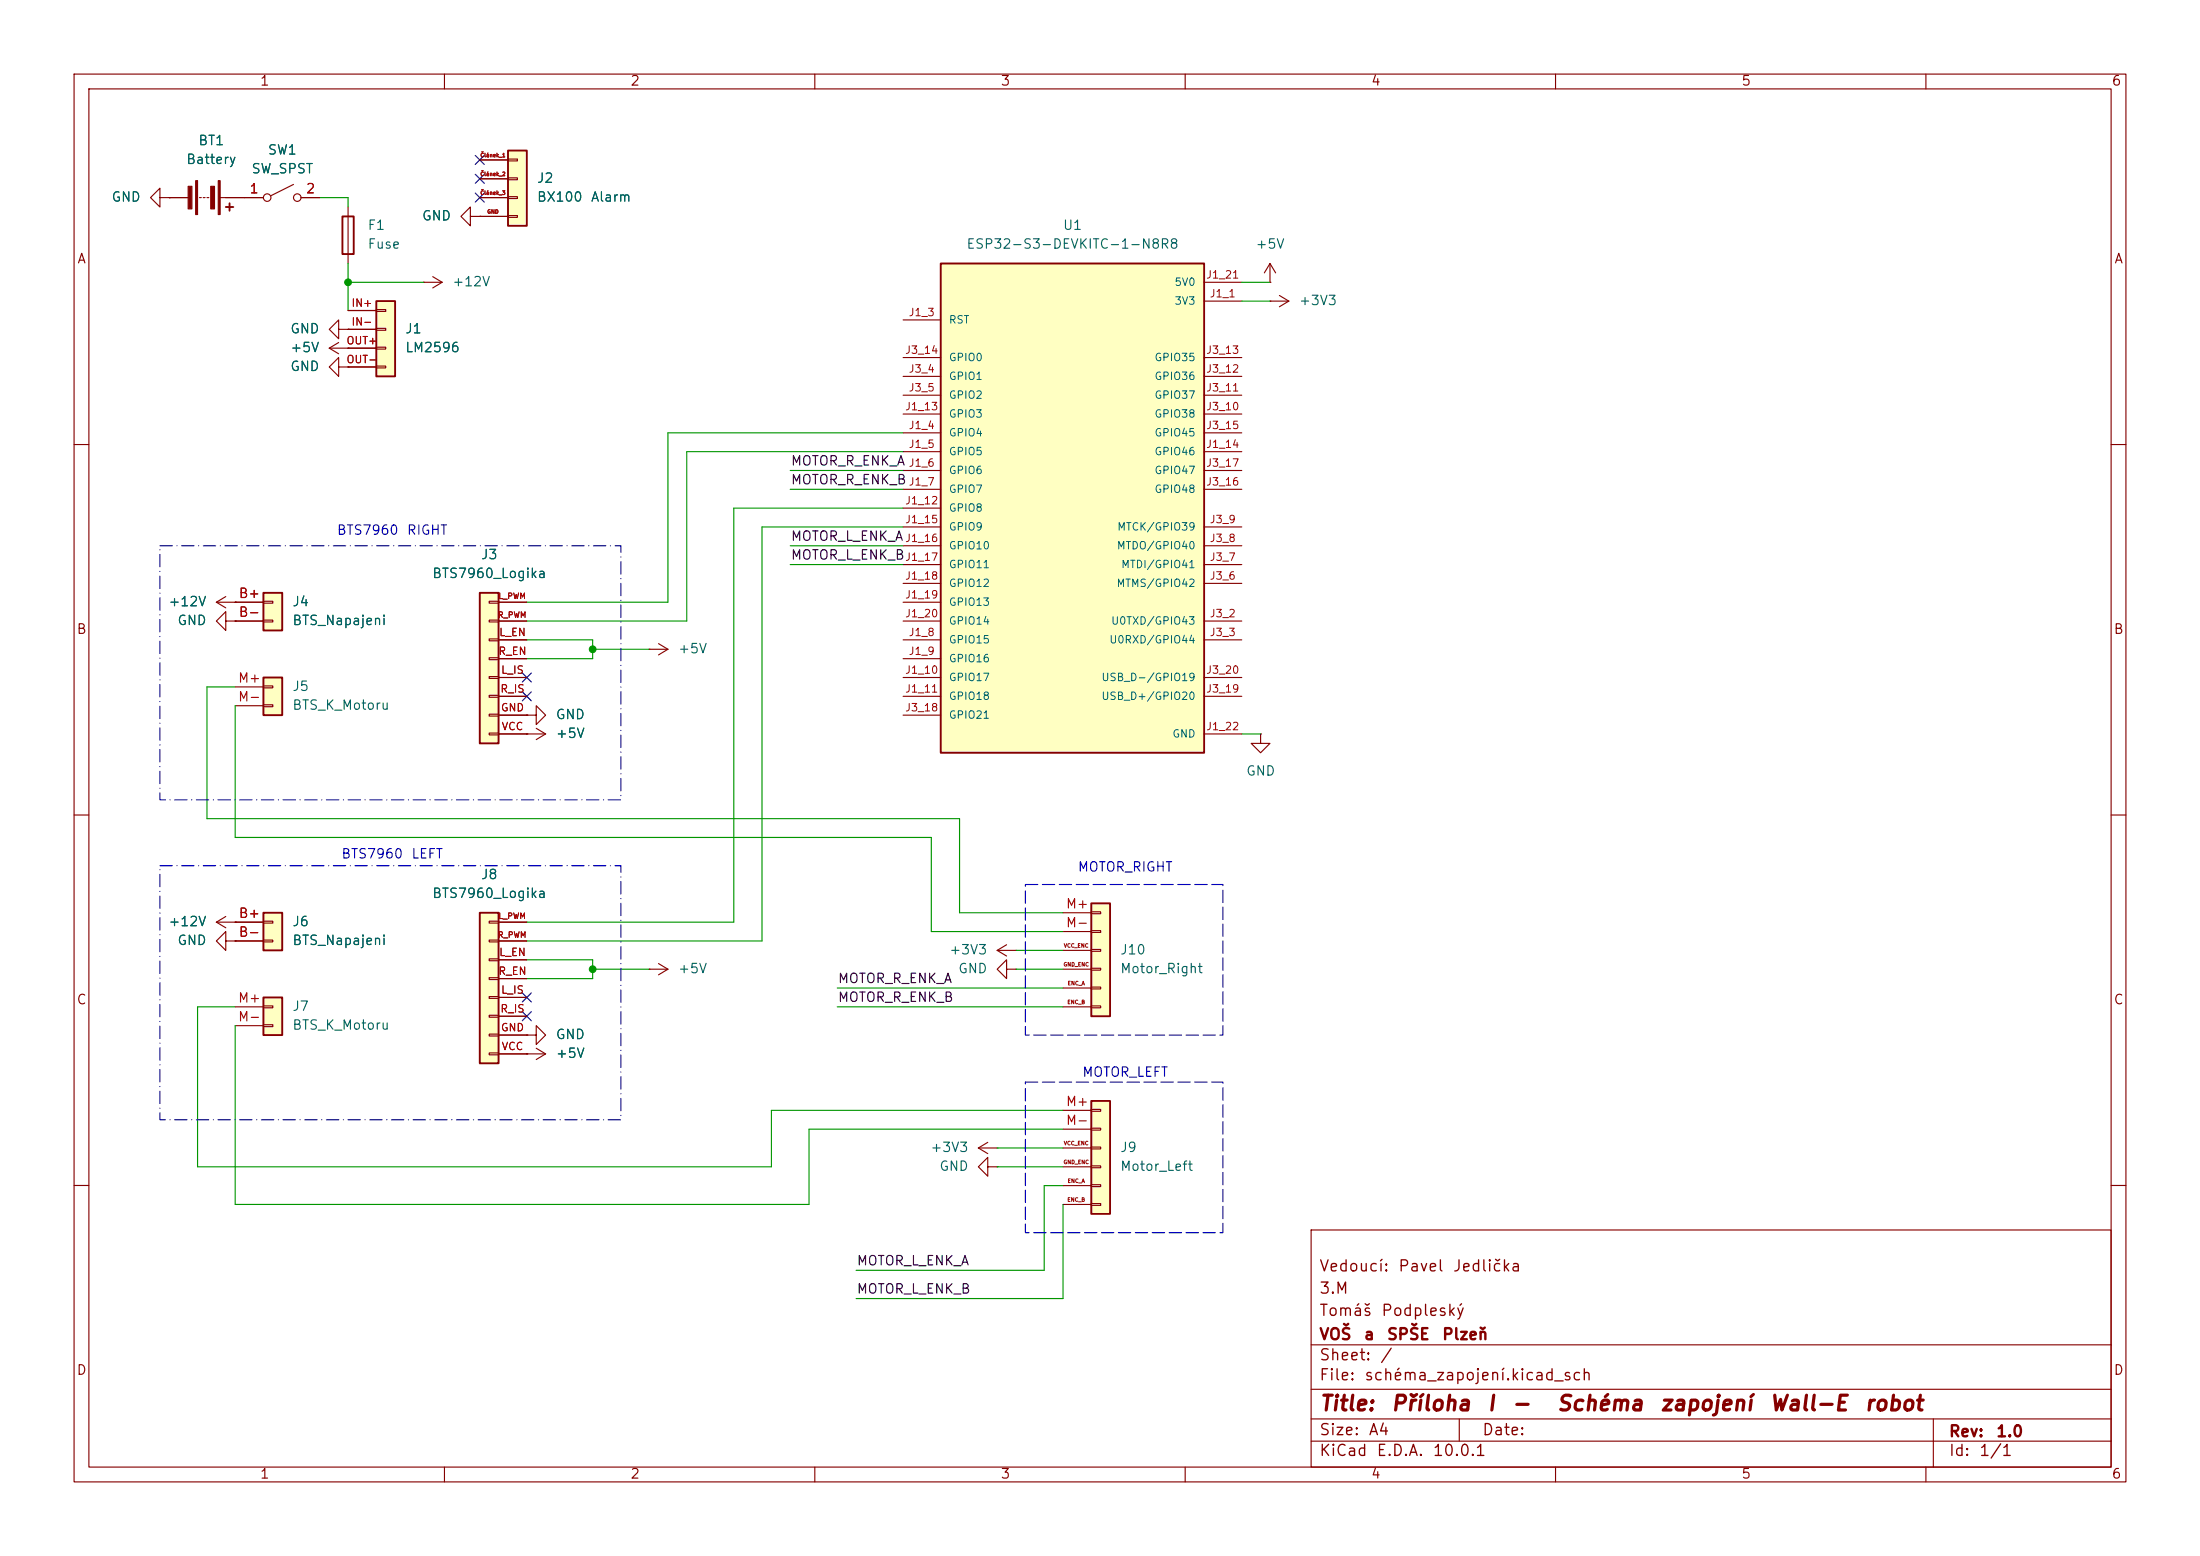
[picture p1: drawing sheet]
<svg xmlns="http://www.w3.org/2000/svg" width="297mm" height="210mm" viewBox="0 0 297 210" stroke-linecap="round" stroke-linejoin="round" font-family="sans-serif">
<g fill="none" stroke="#840000" stroke-width=".15">
<path d="M10 10h277v190h-277zM12 12h273v186h-273zM60 10v2M110 10v2M160 10v2M210 10v2M260 10v2M44.4 47l1.3 .8M44.4 47h2.6M45.7 49.5v-1.2l-1.3 1.2 1.3 1.3v-1.3h1.3M45.7 46.2l-1.3 .8M47 49.5h.1"/>
<path d="M47 47h.1M10 60h2M285 60h2M170.2 99.1v1.2h1.2l-1.2 1.3-1.3-1.3h1.3M170.2 99.1h.1M10 110h2M285 110h2M135.9 130.8v-1.3l-1.3 1.3 1.3 1.3v-1.3h1.3M137.2 130.8h.1M10 160h2M177 166h108v32h-108zM285 160h2"/>
<path d="M60 198v2M110 198v2M160 198v2M177 194.5h108M177 191.5h108M177 187.5h108M177 181.5h108M197 191.5v3M210 198v2M260 198v2M261 191.5v6.5"/>
</g>
<path d="M35.6 123.2h2.5v5.1h-2.5z" fill="#ffffc2"/>
<path d="M35.6 123.2h2.5v5.1h-2.5z" fill="none" stroke="#840000" stroke-width=".25"/>
<g fill="none" stroke="#840000" stroke-width=".15">
<path d="M21.6 26.7v-1.3l-1.3 1.3 1.3 1.2v-1.2h1.3M22.9 26.7h.1M33 26.7h2.6M39.6 24.9l-3 1.5M40.6 26.7h2.6M31.7 124.5h3.9M31.7 127h3.9M35.6 124.3h1.2v.3h-1.2zM35.6 126.9h1.2v.2h-1.2zM134.6 128.3l1.3 .7M134.6 128.3h2.6M135.9 127.5l-1.3 .8"/>
<path d="M137.2 128.3h.1"/>
<circle cx="36.1" cy="26.7" r=".51"/>
<circle cx="40.1" cy="26.7" r=".51"/>
</g>
<path d="M50.8 40.6h2.5v10.2h-2.5z" fill="#ffffc2"/>
<path d="M50.8 40.6h2.5v10.2h-2.5z" fill="none" stroke="#840000" stroke-width=".25"/>
<path d="M57.1 38.1h.1M57.1 38.1h2.6M58.4 37.3l1.3 .8M59.7 38.1l-1.3 .8M47 41.9h3.8M47 44.5h3.8M47 47h3.8M47 49.5h3.8M50.8 41.8h1.3v.2h-1.3zM50.8 44.3h1.3v.3h-1.3zM50.8 46.9h1.3v.2h-1.3zM50.8 49.4h1.3v.3h-1.3z" fill="none" stroke="#840000" stroke-width=".15"/>
<path d="M35.6 91.4h2.5v5.1h-2.5z" fill="#ffffc2"/>
<path d="M35.6 91.4h2.5v5.1h-2.5z" fill="none" stroke="#840000" stroke-width=".25"/>
<path d="M63.5 29.2v-1.3l-1.3 1.3 1.3 1.3v-1.3h1.3M64.8 29.2h.1M31.7 92.7h3.9M31.7 95.3h3.9M35.6 92.6h1.2v.2h-1.2zM35.6 95.1h1.2v.3h-1.2z" fill="none" stroke="#840000" stroke-width=".15"/>
<path d="M68.6 20.3h2.5v10.2h-2.5z" fill="#ffffc2"/>
<path d="M68.6 20.3h2.5v10.2h-2.5z" fill="none" stroke="#840000" stroke-width=".25"/>
<path d="M64.8 29.2h3.8M64.8 21.6h3.8M64.8 24.1h3.8M64.8 26.7h3.8M68.6 21.5h1.2v.2h-1.2zM68.6 24h1.2v.3h-1.2zM68.6 26.5h1.2v.3h-1.2zM68.6 29.1h1.2v.2h-1.2z" fill="none" stroke="#840000" stroke-width=".15"/>
<path d="M147.3 121.9h2.6v15.3h-2.6z" fill="#ffffc2"/>
<path d="M147.3 121.9h2.6v15.3h-2.6z" fill="none" stroke="#840000" stroke-width=".25"/>
<path d="M143.5 133.4h3.8M143.5 135.9h3.8M143.5 130.8h3.8M143.5 123.2h3.8M143.5 125.7h3.8M143.5 128.3h3.8M147.3 123.1h1.3v.2h-1.3zM147.3 125.6h1.3v.3h-1.3zM147.3 128.1h1.3v.3h-1.3zM147.3 130.7h1.3v.2h-1.3zM147.3 133.2h1.3v.3h-1.3zM147.3 135.8h1.3v.2h-1.3z" fill="none" stroke="#840000" stroke-width=".15"/>
<path d="M147.3 148.6h2.6v15.2h-2.6z" fill="#ffffc2"/>
<path d="M147.3 148.6h2.6v15.2h-2.6z" fill="none" stroke="#840000" stroke-width=".25"/>
<path d="M143.5 157.5h3.8M143.5 149.9h3.8M143.5 152.4h3.8M143.5 154.9h3.8M147.3 149.7h1.3v.3h-1.3zM147.3 152.3h1.3v.2h-1.3zM147.3 154.8h1.3v.3h-1.3zM147.3 157.4h1.3v.2h-1.3zM147.3 159.9h1.3v.2h-1.3zM143.5 160h3.8M143.5 162.6h3.8M147.3 162.4h1.3v.3h-1.3z" fill="none" stroke="#840000" stroke-width=".15"/>
<path d="M35.6 80h2.5v5.1h-2.5z" fill="#ffffc2"/>
<path d="M46.2 29.2h1.6v5.1h-1.6zM35.6 80h2.5v5.1h-2.5z" fill="none" stroke="#840000" stroke-width=".25"/>
<path d="M47 27.9v7.7M31.7 81.3h3.9M31.7 83.8h3.9M35.6 81.2h1.2v.2h-1.2zM35.6 83.7h1.2v.2h-1.2z" fill="none" stroke="#840000" stroke-width=".15"/>
<path d="M127 35.6h35.6v66h-35.6z" fill="#ffffc2"/>
<path d="M30.5 27.9h1M31 27.4v1M127 35.6h35.6v66h-35.6z" fill="none" stroke="#840000" stroke-width=".25"/>
<g fill="none" stroke="#840000" stroke-width=".15">
<path d="M22.9 26.7h2.5M26.9 26.7h.3M27.4 26.7h.3M27.9 26.7h.3M29.7 26.7h3.3M162.6 38.1h5M171.4 38.1h.1M171.4 35.6l-.7 1.2M171.4 35.6l.8 1.2M171.4 35.6v2.5M172.7 39.9l1.3 .7M45.7 44.5v-1.3l-1.3 1.3 1.3 1.2v-1.2h1.3"/>
<path d="M47 44.5h.1M121.9 43.2h5.1M121.9 58.4h5.1M121.9 55.9h5.1M121.9 50.8h5.1M121.9 53.3h5.1M121.9 48.3h5.1M162.6 40.6h5M162.6 58.4h5M162.6 55.9h5M162.6 50.8h5M162.6 53.3h5"/>
<path d="M162.6 48.3h5M171.4 40.6h.1M171.4 40.6h2.6M174 40.6l-1.3 .8M121.9 61h5.1M121.9 63.5h5.1M121.9 66h5.1M121.9 68.6h5.1M121.9 71.1h5.1M121.9 73.7h5.1M121.9 76.2h5.1M121.9 78.7h5.1"/>
<path d="M162.6 61h5M162.6 63.5h5M162.6 66h5M162.6 71.1h5M162.6 73.7h5M162.6 76.2h5M162.6 78.7h5M87.6 87.6h.1M87.6 87.6h2.6M88.9 86.9l1.3 .7M90.2 87.6l-1.3 .8M121.9 86.4h5.1"/>
<path d="M121.9 88.9h5.1M121.9 91.4h5.1M121.9 94h5.1M121.9 81.3h5.1M121.9 83.8h5.1M121.9 96.5h5.1M162.6 86.4h5M162.6 91.4h5M162.6 94h5M162.6 83.8h5M162.6 99.1h5M29.2 124.5l1.3 .7"/>
<path d="M29.2 124.5h2.5M30.5 123.7l-1.3 .8M31.7 124.5h.1M87.6 130.8h.1M87.6 130.8h2.6M88.9 130l1.3 .8M90.2 130.8l-1.3 .8M132.1 154.9l1.2 .8M132.1 154.9h2.5M133.3 157.5v-1.3l-1.2 1.3 1.2 1.3v-1.3h1.3M133.3 154.2l-1.2 .7M134.6 154.9h.1"/>
<path d="M134.6 157.5h.1"/>
</g>
<g fill="#840000" stroke="#840000" stroke-width=".15">
<path d="M29.5 24.4h.2v4.6h-.2z"/>
<path d="M26.4 24.4h.3v4.6h-.3z"/>
<path d="M28.4 25.1h.6v3.1h-.6z"/>
<path d="M25.4 25.1h.5v3.1h-.5z"/>
</g>
<path d="M64.8 80h2.5v20.3h-2.5z" fill="#ffffc2"/>
<path d="M64.8 80h2.5v20.3h-2.5z" fill="none" stroke="#840000" stroke-width=".25"/>
<g fill="none" stroke="#840000" stroke-width=".15">
<path d="M29.2 81.3h2.5M29.2 81.3l1.3 .7M30.5 83.8v-1.2l-1.3 1.2 1.3 1.3v-1.3h1.2M30.5 80.5l-1.3 .8M31.7 81.3h.1M31.7 83.8h.1M66 98.9h1.3v.3h-1.3zM66 96.4h1.3v.2h-1.3zM66 93.9h1.3v.2h-1.3zM66 91.3h1.3v.3h-1.3zM66 88.8h1.3v.2h-1.3zM66 86.2h1.3v.3h-1.3z"/>
<path d="M66 83.7h1.3v.2h-1.3zM66 81.2h1.3v.2h-1.3zM67.3 96.5h3.8M67.3 86.4h3.8M67.3 91.4h3.8M67.3 81.3h3.8M67.3 88.9h3.8M67.3 94h3.8M67.3 83.8h3.8M67.3 99.1h6.4M71.1 99.1h.1M71.1 96.5h1.3v-1.2l1.3 1.2-1.3 1.3v-1.3"/>
<path d="M71.1 96.5h.1M72.4 98.3l1.3 .8M73.7 99.1l-1.3 .7"/>
</g>
<path d="M64.8 123.2h2.5v20.3h-2.5z" fill="#ffffc2"/>
<path d="M64.8 123.2h2.5v20.3h-2.5z" fill="none" stroke="#840000" stroke-width=".25"/>
<g fill="none" stroke="#840000" stroke-width=".15">
<path d="M66 139.6h1.3v.2h-1.3zM66 137h1.3v.3h-1.3zM66 134.5h1.3v.2h-1.3zM66 132h1.3v.2h-1.3zM66 129.4h1.3v.3h-1.3zM66 126.9h1.3v.2h-1.3zM66 124.3h1.3v.3h-1.3zM67.3 139.7h3.8M67.3 129.5h3.8M67.3 134.6h3.8M67.3 124.5h3.8M67.3 132.1h3.8"/>
<path d="M67.3 137.2h3.8M67.3 127h3.8M71.1 139.7h1.3v-1.3l1.3 1.3-1.3 1.3v-1.3M71.1 139.7h.1M66 142.1h1.3v.3h-1.3zM67.3 142.2h6.4M71.1 142.2h.1M72.4 141.5l1.3 .7M73.7 142.2l-1.3 .8"/>
</g>
<path d="M35.6 134.6h2.5v5.1h-2.5z" fill="#ffffc2"/>
<path d="M35.6 134.6h2.5v5.1h-2.5z" fill="none" stroke="#840000" stroke-width=".25"/>
<g fill="none" stroke="#840000" stroke-width=".15">
<path d="M22.9 26.7h.1M22.9 26.7h2.5M30.5 26.7h5.1M40.6 26.7h2.6M64.8 29.2h.1M64.8 29.2h3.8M64.8 21.6h3.8M64.8 24.1h3.8M64.8 26.7h3.8M47 44.5h.1M47 49.5h.1M47 47h.1"/>
<path d="M47 41.9h3.8M47 44.5h3.8M47 47h3.8M47 49.5h3.8M31.7 81.3h.1M31.7 83.8h.1M31.7 81.3h3.9M31.7 83.8h3.9M67.3 96.5h3.8M67.3 86.4h3.8M67.3 91.4h3.8M67.3 81.3h3.8"/>
<path d="M67.3 88.9h3.8M67.3 94h3.8M67.3 83.8h3.8M67.3 99.1h3.8M71.1 99.1h.1M71.1 96.5h.1M30.5 127v-1.3l-1.3 1.3 1.3 1.3v-1.3h1.2M31.7 127h.1M31.7 124.5h.1M31.7 135.9h3.9M31.7 138.4h3.9M31.7 124.5h3.9"/>
<path d="M31.7 127h3.9M35.6 135.8h1.2v.2h-1.2zM35.6 138.3h1.2v.3h-1.2zM67.3 139.7h3.8M67.3 129.5h3.8M67.3 134.6h3.8M67.3 124.5h3.8M67.3 132.1h3.8M67.3 137.2h3.8M67.3 127h3.8M71.1 139.7h.1M67.3 142.2h3.8"/>
<path d="M71.1 142.2h.1"/>
</g>
<g fill="none" stroke="#009600" stroke-width=".15">
<path d="M43.2 26.7h3.8v1.2M47 38.1h10.1M47 35.6v6.3M167.6 38.1h3.8M121.9 58.4h-31.7v22.9h-19.1M167.6 40.6h3.8M106.7 76.2h15.2M106.7 73.7h15.2M106.7 63.5h15.2M106.7 66h15.2M121.9 61h-29.2v22.8h-21.6M121.9 68.6h-22.8v55.9h-28"/>
<path d="M121.9 71.1h-19v55.9h-31.8M31.7 92.7h-3.8v17.8h101.6v12.7h14M31.7 95.3v17.7h94v12.7h17.8M71.1 86.4h8.9v2.5h-8.9M80 87.6h7.6M167.6 99.1h2.6M31.7 138.4v24.2h77.5v-10.2h34.3M31.7 135.9h-5v21.6h77.4v-7.6h39.4M71.1 129.5h8.9v2.6h-8.9M80 130.8h7.6M113 133.4h30.5M113 135.9h30.5"/>
<path d="M137.2 130.8h6.3M137.2 128.3h6.3M134.6 157.5h8.9M134.6 154.9h8.9M143.5 160h-2.5v11.5h-25.4M143.5 162.6v12.7h-27.9"/>
</g>
<g fill="none" stroke="#000084" stroke-width=".15">
<path d="M64.2 23.5l1.2 1.2M64.2 21l1.2 1.2M64.2 26.1l1.2 1.2M65.4 23.5l-1.2 1.2M65.4 21l-1.2 1.2M65.4 26.1l-1.2 1.2M70.5 90.8l1.2 1.2M70.5 93.4l1.2 1.2M71.7 90.8l-1.2 1.2M71.7 93.4l-1.2 1.2M70.5 134l1.2 1.2M70.5 136.6l1.2 1.2"/>
<path d="M71.7 134l-1.2 1.2M71.7 136.6l-1.2 1.2"/>
</g>
<path d="M21.6 73.7h62.2v34.3h-62.2zM21.6 116.8h62.2v34.3h-62.2z" fill="none" stroke="#0000c2" stroke-width=".15" stroke-dasharray="1.7 .6 0 .6"/>
<path d="M138.4 119.4h26.7v20.3h-26.7zM138.4 146.1h26.7v20.3h-26.7z" fill="none" stroke="#0000c2" stroke-width=".15" stroke-dasharray="1.7 .6"/>
<g fill="#009600" stroke="#009600" stroke-width=".14">
<circle cx="47" cy="38.1" r=".46"/>
<circle cx="80" cy="130.8" r=".46"/>
<circle cx="80" cy="87.6" r=".46"/>
</g>
<g font-size="2" fill="#840000">
<text x="178" y="190.9">Title:</text>
<text x="187.7" y="190.9">Příloha</text>
<text x="200.6" y="190.9">I</text>
<text x="203.9" y="190.9">-</text>
<text x="210" y="190.9">Schéma</text>
<text x="224" y="190.9">zapojení</text>
<text x="238.8" y="190.9">Wall-E</text>
<text x="251.6" y="190.9">robot</text>
</g>
<g font-size="1.5" fill="#840000">
<text x="178" y="172">Vedoucí:</text>
<text x="188.7" y="172">Pavel</text>
<text x="196" y="172">Jedlička</text>
<text x="178" y="178">Tomáš</text>
<text x="178" y="175">3.M</text>
<text x="186.4" y="178">Podpleský</text>
<text x="178" y="184">Sheet:</text>
<text x="178" y="181.2">VOŠ</text>
<text x="184" y="181.2">a</text>
<text x="186.2" y="184">/</text>
<text x="187.1" y="181.2">SPŠE</text>
<text x="194.6" y="181.2">Plzeň</text>
<text x="178" y="186.7">File:</text>
<text x="184.1" y="186.7">schéma_zapojení.kicad_sch</text>
<text x="178" y="196.9">KiCad</text>
<text x="178" y="194.1">Size:</text>
<text x="184.7" y="194.1">A4</text>
<text x="185.7" y="196.9">E.D.A.</text>
<text x="193.3" y="196.9">10.0.1</text>
<text x="200" y="194.1">Date:</text>
<text x="263" y="194.3">Rev:</text>
<text x="263" y="196.9">Id:</text>
<text x="267.1" y="196.9">1/1</text>
<text x="269.4" y="194.3">1.0</text>
</g>
<g font-size="1.3" fill="#840000">
<text x="35" y="11.9">1</text>
<text x="85" y="11.9">2</text>
<text x="135" y="11.9">3</text>
<text x="185" y="11.9">4</text>
<text x="235" y="11.9">5</text>
<text x="285" y="11.9">6</text>
<text x="10.3" y="35.9">A</text>
<text x="285.3" y="35.9">A</text>
<text x="10.3" y="85.9">B</text>
<text x="285.3" y="85.9">B</text>
<text x="10.3" y="135.9">C</text>
<text x="285.3" y="135.9">C</text>
<text x="10.3" y="185.9">D</text>
<text x="285.3" y="185.9">D</text>
<text x="35" y="199.9">1</text>
<text x="85" y="199.9">2</text>
<text x="135" y="199.9">3</text>
<text x="185" y="199.9">4</text>
<text x="235" y="199.9">5</text>
<text x="285" y="199.9">6</text>
</g>
<g font-size="1.3" fill="#006464">
<text x="25.1" y="22.5">Battery</text>
<text x="26.7" y="19.9">BT1</text>
<text x="33.9" y="23.7">SW_SPST</text>
<text x="36.1" y="21.2">SW1</text>
<text x="15" y="27.5">GND</text>
<text x="72.4" y="25">J2</text>
<text x="72.4" y="27.5">BX100</text>
<text x="79.7" y="27.5">Alarm</text>
<text x="49.5" y="31.3">F1</text>
<text x="49.5" y="33.9">Fuse</text>
<text x="56.9" y="30.1">GND</text>
<text x="130.4" y="33.9">ESP32-S3-DEVKITC-1-N8R8</text>
<text x="143.4" y="31.3">U1</text>
<text x="169.4" y="33.9">+5V</text>
<text x="61" y="39">+12V</text>
<text x="175.3" y="41.5">+3V3</text>
<text x="39.1" y="47.9">+5V</text>
<text x="39.1" y="45.3">GND</text>
<text x="54.6" y="45.3">J1</text>
<text x="54.6" y="47.9">LM2596</text>
<text x="39.1" y="50.4">GND</text>
<text x="64.8" y="75.8">J3</text>
<text x="22.6" y="82.1">+12V</text>
<text x="39.4" y="82.1">J4</text>
<text x="58.3" y="78.3">BTS7960_Logika</text>
<text x="23.9" y="84.7">GND</text>
<text x="39.4" y="84.7">BTS_Napajeni</text>
<text x="91.4" y="88.5">+5V</text>
<text x="39.4" y="93.6">J5</text>
<text x="39.4" y="96.1">BTS_K_Motoru</text>
<text x="74.9" y="99.9">+5V</text>
<text x="74.9" y="97.4">GND</text>
<text x="168.1" y="105">GND</text>
<text x="64.8" y="119">J8</text>
<text x="22.6" y="125.3">+12V</text>
<text x="39.4" y="125.3">J6</text>
<text x="58.3" y="121.5">BTS7960_Logika</text>
<text x="23.9" y="127.9">GND</text>
<text x="39.4" y="127.9">BTS_Napajeni</text>
<text x="91.4" y="131.7">+5V</text>
<text x="128.1" y="129.1">+3V3</text>
<text x="129.3" y="131.7">GND</text>
<text x="151.1" y="129.1">J10</text>
<text x="151.1" y="131.7">Motor_Right</text>
<text x="39.4" y="136.8">J7</text>
<text x="39.4" y="139.3">BTS_K_Motoru</text>
<text x="74.9" y="143.1">+5V</text>
<text x="74.9" y="140.6">GND</text>
<text x="125.5" y="155.8">+3V3</text>
<text x="151.1" y="155.8">J9</text>
<text x="126.7" y="158.3">GND</text>
<text x="151.1" y="158.3">Motor_Left</text>
</g>
<g font-size="1.3" fill="#a90000">
<text x="33.6" y="26.4">1</text>
<text x="41.2" y="26.4">2</text>
<text x="32.1" y="81">B+</text>
<text x="32.1" y="83.6">B-</text>
<text x="32" y="92.5">M+</text>
<text x="32" y="95">M-</text>
<text x="32.1" y="124.2">B+</text>
<text x="143.8" y="122.9">M+</text>
<text x="143.8" y="125.5">M-</text>
<text x="32.1" y="126.7">B-</text>
<text x="32" y="135.6">M+</text>
<text x="32" y="138.2">M-</text>
<text x="143.8" y="149.6">M+</text>
<text x="143.8" y="152.1">M-</text>
</g>
<g font-size="1.3" fill="#0f0f0f">
<text x="106.7" y="65.7">MOTOR_R_ENK_B</text>
<text x="106.7" y="63.2">MOTOR_R_ENK_A</text>
<text x="106.7" y="73.3">MOTOR_L_ENK_A</text>
<text x="106.7" y="75.9">MOTOR_L_ENK_B</text>
<text x="113" y="133">MOTOR_R_ENK_A</text>
<text x="113" y="135.5">MOTOR_R_ENK_B</text>
<text x="115.6" y="171.1">MOTOR_L_ENK_A</text>
<text x="115.6" y="174.9">MOTOR_L_ENK_B</text>
</g>
<g font-size="1.3" fill="#0000c2">
<text x="45.4" y="72.5">BTS7960</text>
<text x="54.8" y="72.5">RIGHT</text>
<text x="46" y="116.2">BTS7960</text>
<text x="55.4" y="116.2">LEFT</text>
<text x="145.4" y="118">MOTOR_RIGHT</text>
<text x="146" y="145.6">MOTOR_LEFT</text>
</g>
<g font-size="1" fill="#a90000">
<text x="47.4" y="41.7">IN+</text>
<text x="162.7" y="37.8">J1_21</text>
<text x="163.2" y="40.4">J1_1</text>
<text x="46.7" y="46.7">OUT+</text>
<text x="47.4" y="44.2">IN-</text>
<text x="122.6" y="42.9">J1_3</text>
<text x="46.7" y="49.3">OUT-</text>
<text x="122.1" y="48">J3_14</text>
<text x="122.6" y="50.5">J3_4</text>
<text x="122.6" y="53.1">J3_5</text>
<text x="162.7" y="53.1">J3_11</text>
<text x="162.7" y="50.5">J3_12</text>
<text x="162.7" y="48">J3_13</text>
<text x="122.1" y="55.6">J1_13</text>
<text x="122.6" y="58.2">J1_4</text>
<text x="162.7" y="55.6">J3_10</text>
<text x="162.7" y="58.2">J3_15</text>
<text x="122.6" y="60.7">J1_5</text>
<text x="122.6" y="63.2">J1_6</text>
<text x="122.6" y="65.8">J1_7</text>
<text x="162.7" y="60.7">J1_14</text>
<text x="162.7" y="65.8">J3_16</text>
<text x="162.7" y="63.2">J3_17</text>
<text x="122.1" y="68.3">J1_12</text>
<text x="122.1" y="70.9">J1_15</text>
<text x="163.2" y="70.9">J3_9</text>
<text x="122.1" y="73.4">J1_16</text>
<text x="122.1" y="75.9">J1_17</text>
<text x="163.2" y="75.9">J3_7</text>
<text x="163.2" y="73.4">J3_8</text>
<text x="122.1" y="78.5">J1_18</text>
<text x="122.1" y="81">J1_19</text>
<text x="122.1" y="83.6">J1_20</text>
<text x="163.2" y="83.6">J3_2</text>
<text x="163.2" y="78.5">J3_6</text>
<text x="67.2" y="88.6">R_EN</text>
<text x="67.3" y="86.1">L_EN</text>
<text x="122.6" y="86.1">J1_8</text>
<text x="122.6" y="88.6">J1_9</text>
<text x="163.2" y="86.1">J3_3</text>
<text x="67.5" y="93.7">R_IS</text>
<text x="67.6" y="91.2">L_IS</text>
<text x="122.1" y="91.2">J1_10</text>
<text x="122.1" y="93.7">J1_11</text>
<text x="162.7" y="93.7">J3_19</text>
<text x="162.7" y="91.2">J3_20</text>
<text x="67.5" y="96.3">GND</text>
<text x="67.6" y="98.8">VCC</text>
<text x="122.1" y="96.3">J3_18</text>
<text x="162.7" y="98.8">J1_22</text>
<text x="67.2" y="131.8">R_EN</text>
<text x="67.3" y="129.3">L_EN</text>
<text x="67.5" y="136.9">R_IS</text>
<text x="67.6" y="134.4">L_IS</text>
<text x="67.5" y="139.4">GND</text>
<text x="67.6" y="142">VCC</text>
</g>
<g font-size="1" fill="#006464">
<text x="158.5" y="41.4">3V3</text>
<text x="158.5" y="38.8">5V0</text>
<text x="128" y="43.9">RST</text>
<text x="128" y="51.5">GPIO1</text>
<text x="128" y="49">GPIO0</text>
<text x="155.8" y="51.5">GPIO36</text>
<text x="155.8" y="49">GPIO35</text>
<text x="128" y="59.2">GPIO4</text>
<text x="128" y="56.6">GPIO3</text>
<text x="128" y="54.1">GPIO2</text>
<text x="155.8" y="56.6">GPIO38</text>
<text x="155.8" y="54.1">GPIO37</text>
<text x="155.8" y="59.2">GPIO45</text>
<text x="128" y="61.7">GPIO5</text>
<text x="128" y="64.2">GPIO6</text>
<text x="155.8" y="61.7">GPIO46</text>
<text x="155.8" y="64.2">GPIO47</text>
<text x="128" y="66.8">GPIO7</text>
<text x="128" y="69.3">GPIO8</text>
<text x="128" y="71.9">GPIO9</text>
<text x="150.7" y="71.9">MTCK/GPIO39</text>
<text x="155.8" y="66.8">GPIO48</text>
<text x="128" y="74.4">GPIO10</text>
<text x="128" y="76.9">GPIO11</text>
<text x="150.7" y="74.4">MTDO/GPIO40</text>
<text x="151.3" y="76.9">MTDI/GPIO41</text>
<text x="128" y="79.5">GPIO12</text>
<text x="128" y="82">GPIO13</text>
<text x="150.6" y="79.5">MTMS/GPIO42</text>
<text x="128" y="87.1">GPIO15</text>
<text x="128" y="89.6">GPIO16</text>
<text x="128" y="84.6">GPIO14</text>
<text x="149.7" y="87.1">U0RXD/GPIO44</text>
<text x="149.9" y="84.6">U0TXD/GPIO43</text>
<text x="128" y="92.2">GPIO17</text>
<text x="128" y="94.7">GPIO18</text>
<text x="148.6" y="94.7">USB_D+/GPIO20</text>
<text x="148.6" y="92.2">USB_D-/GPIO19</text>
<text x="128" y="97.3">GPIO21</text>
<text x="158.2" y="99.8">GND</text>
</g>
<g font-size=".8" fill="#a90000">
<text x="67.1" y="83.6">R_PWM</text>
<text x="67.2" y="81">L_PWM</text>
<text x="67.2" y="124.2">L_PWM</text>
<text x="67.1" y="126.7">R_PWM</text>
</g>
<g font-size=".5" fill="#a90000">
<text x="64.8" y="21.3">Článek_1</text>
<text x="64.8" y="23.9">Článek_2</text>
<text x="64.8" y="26.4">Článek_3</text>
<text x="65.7" y="29">GND</text>
<text x="143.5" y="130.6">GND_ENC</text>
<text x="143.6" y="128">VCC_ENC</text>
<text x="144" y="135.6">ENC_B</text>
<text x="144.1" y="133.1">ENC_A</text>
<text x="143.6" y="154.7">VCC_ENC</text>
<text x="143.5" y="157.2">GND_ENC</text>
<text x="144.1" y="159.8">ENC_A</text>
<text x="144" y="162.3">ENC_B</text>
</g>
</svg>
